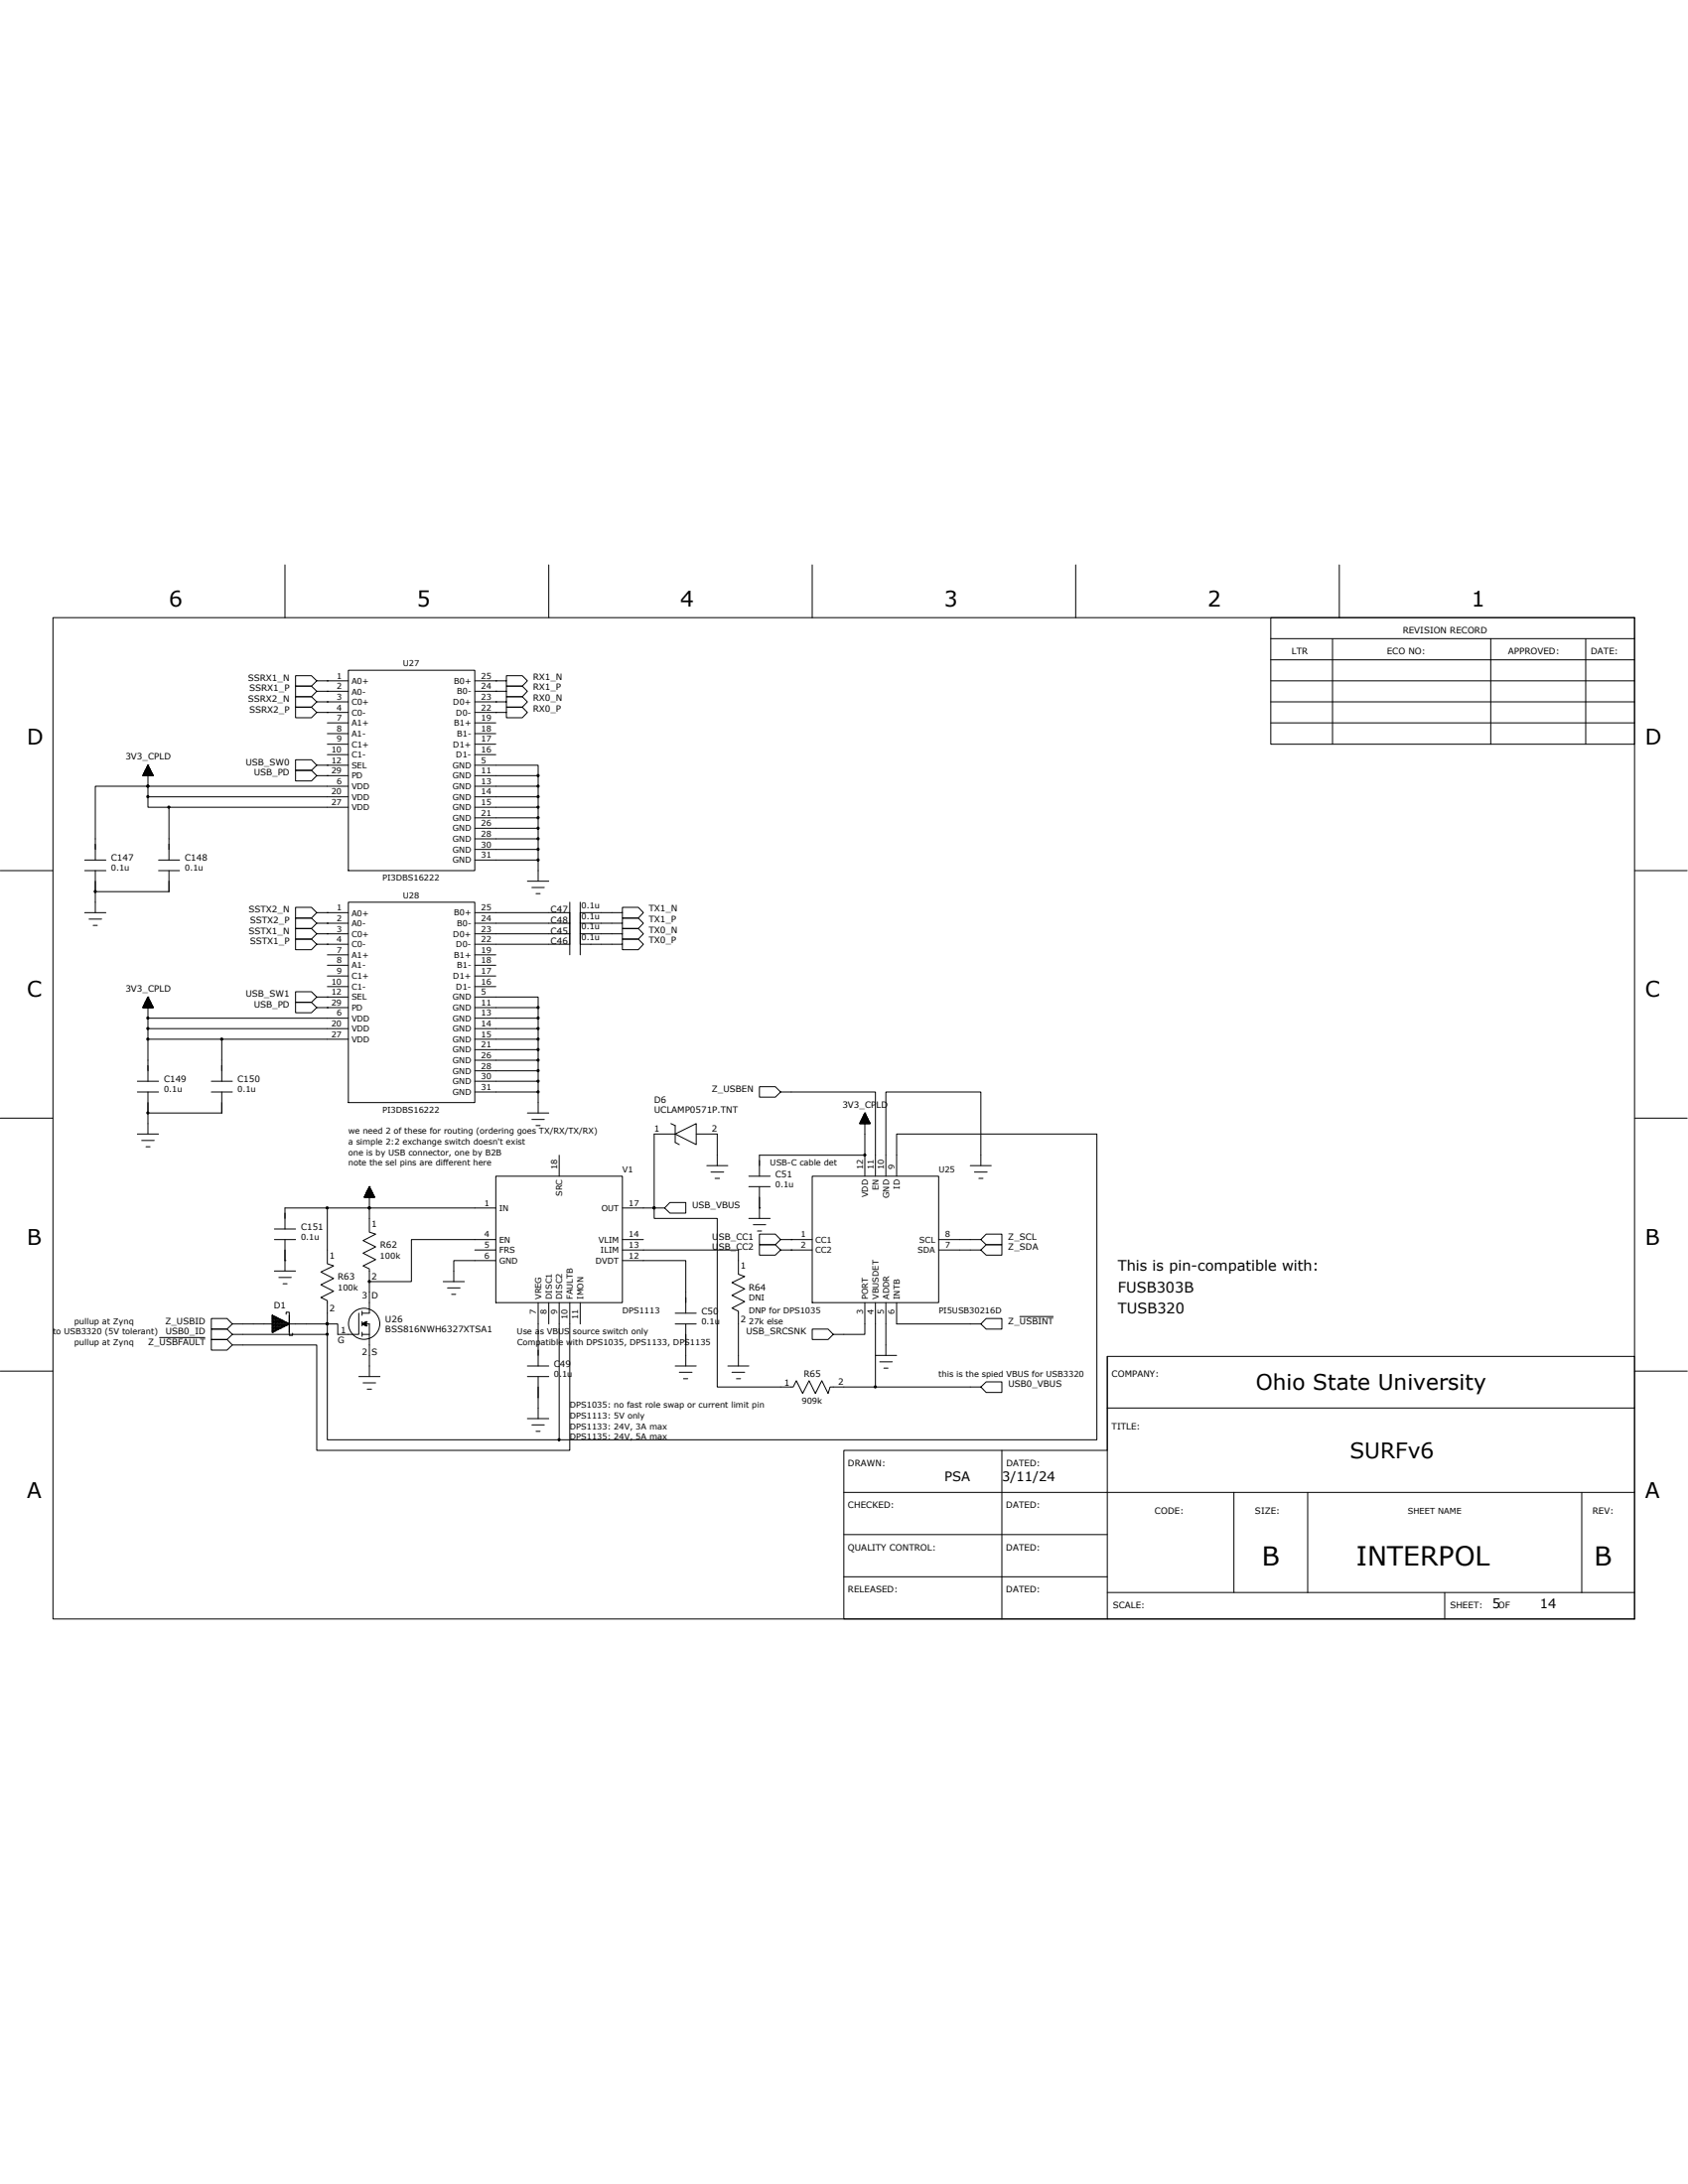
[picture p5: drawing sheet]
<svg xmlns="http://www.w3.org/2000/svg" width="216mm" height="279mm" viewBox="0 0 216 279" stroke-linecap="round" stroke-linejoin="round" font-family="sans-serif">
<g fill="none" stroke="#000" stroke-width=".13">
<path d="M6.8 79h202.3v128.1h-202.3zM36.4 72.3v6.7M70.2 72.3v6.7M103.9 72.3v6.7M137.6 72.3v6.7M162.5 79h46.6v16.2h-46.6zM171.3 72.3v6.7M18.3 99.2h.1M18.3 99.2h1.3h-1.3M18.3 99.1h1.3M18.3 99v.2M18.3 99.1h1.2v.1"/>
<path d="M18.4 99h1.1M18.4 98.9v.3M18.4 99h1.1v.2M18.4 98.9h1M18.4 99.2v-.4h1v.4M18.5 98.8h.9M18.5 98.8h.8v.4M18.5 98.6v.6M18.5 98.7h.8v.5M18.6 98.6h.7M18.6 98.5v.7M18.6 98.5h.7v.7"/>
<path d="M18.6 98.5h.6M18.7 98.4v.8M18.7 98.4h.5v.8M18.7 98.4h.5M18.7 98.3v.9M18.7 98.3h.5v.9M18.8 98.3h.3M18.8 98.1v1.1M18.8 98.2h.3v1M18.8 98.1h.3M18.8 98.1h.2v1.1M18.9 98h.1v1.2"/>
<path d="M18.9 97.9v1.3M18.9 97.9h.1M18.9 97.9l.7 1.3h-1.3l.6-1.3v2.7M19 98h-.2v1.2M19.3 98.7h-.8v.5M40.5 97.9l-.7-.7h-2v1.4h2l.7-.7h1.4M40.5 99.2l-.7-.6h-2v1.3h2l.7-.7h1.4M40.5 91.1l-.7-.6h-2v1.3h2l.7-.7h1.4M40.5 89.8l-.7-.7h-2v1.4h2l.7-.7h1.4M40.5 88.4l-.7-.6h-2v1.3h2l.7-.7h1.4M40.5 87.1l-.7-.7h-2v1.4h2l.7-.7h1.4M41.9 91.1h.1"/>
<path d="M41.9 89.8h.1M41.9 88.4h.1M41.9 87.1h.1M41.9 97.9h.1M41.9 99.2h.1M41.9 89.8h2.7M41.9 92.5h2.7M41.9 87.1h2.7M41.9 88.4h2.7M41.9 91.1h2.7M41.9 93.9h2.7M41.9 95.2h2.7"/>
<path d="M41.9 96.5h2.7M41.9 97.9h2.7M41.9 99.2h2.7M44.6 85.7h16.1v25.7h-16.1zM60.7 97.9h8.1v1.3M60.7 89.8h2.7M60.7 92.5h2.7M60.7 87.1h2.7M60.7 88.4h2.7M60.7 91.1h2.7M60.7 93.9h2.7M60.7 95.2h2.7"/>
<path d="M60.7 96.5h2.7M63.4 91.1h.1M63.4 89.8h.1M63.4 88.4h.1M63.4 87.1h.1M63.4 91.1h1.4v-.6h2l.7 .6-.7 .7h-2v-.7M63.4 89.8h1.4v-.7h2l.7 .7-.7 .7h-2v-.7M63.4 88.4h1.4v-.6h2l.7 .6-.7 .7h-2v-.7M63.4 87.1h1.4v-.7h2l.7 .7-.7 .7h-2v-.7M68.8 99.2v1.4M68.8 99.2h-8.1M162.5 81.7h46.6"/>
<path d="M162.5 84.4h46.6M162.5 89.8h46.6M162.5 92.5h46.6M162.5 87.1h46.6M170.4 81.7v13.5M190.7 81.7v13.5M202.8 81.7v13.5M0 111.4h6.8M10.8 116.8h2.7M10.8 111.4h2.7M10.8 110h2.7M11.4 117.6h1.6"/>
<path d="M11.9 118.4h.5M12.2 111.4v2.7M18.9 100.6h.1M18.9 100.6h25.7M18.9 101.9h25.7M18.9 100.6v1.3M18.9 100.6h-6.7v9.4M18.9 101.9v1.4h2.7v6.7M20.3 111.4h2.7M20.3 110h2.7M21.6 103.3h23M21.6 111.4v2.7h-9.4v2.7"/>
<path d="M40.5 119.5l-.7-.7h-2v1.3h2l.7-.6h1.4M40.5 116.8l-.7-.7h-2v1.4h2l.7-.7h1.4M40.5 118.1l-.7-.6h-2v1.3h2l.7-.7h1.4M41.9 119.5h.1M41.9 116.8h.1M41.9 118.1h.1M41.9 116.8h2.7M41.9 118.1h2.7M41.9 119.5h2.7M44.6 115.4h16.1v25.7h-16.1zM60.7 110h8.1v2.7M60.7 107.3h8.1v1.4"/>
<path d="M60.7 106h8.1v1.3M60.7 103.3h8.1v1.3M60.7 100.6h8.1v1.3M60.7 116.8h12.2M60.7 118.1h12.2M60.7 119.5h12.2M67.5 112.7h2.7M68 113.5h1.6M68.6 114.3h.5M68.8 101.9v1.4M68.8 104.6v1.4M68.8 108.7v1.3"/>
<path d="M68.8 101.9h-8.1M68.8 104.6h-8.1M68.8 108.7h-8.1M72.9 115.4v6.8M74.2 115.4v6.8M79.6 116.8v.7h2l.7-.7-.7-.7h-2v.7h-5.4M79.6 118.1v.7h2l.7-.7-.7-.6h-2v.6h-5.4M79.6 119.5v.6h2l.7-.6-.7-.7h-2v.7h-5.4M209.1 111.4h6.7M17.6 138.3h2.7M17.6 139.7h2.7M18.3 128.9h1.3h-1.3"/>
<path d="M18.3 128.8v.1M18.3 128.8h1.3M18.3 128.7h1.2v.2M18.3 128.7v.2M18.4 128.7h1.1M18.4 128.9v-.3h1.1v.3M18.4 128.6h1M18.4 128.5h1v.4M18.5 128.4h.8v.5M18.5 128.4v.5M18.5 128.4h.8M18.5 128.3h.8v.6"/>
<path d="M18.5 128.3v.6M18.6 128.2h.7M18.6 128.2h.7v.7M18.6 128.1v.8M18.6 128.1h.6M18.7 128.1h.5v.8M18.7 128v.9M18.7 128h.5M18.7 128h.5v.9M18.7 127.9v1M18.8 127.9h.3M18.8 127.9h.3v1"/>
<path d="M18.8 127.8v1.1M18.8 127.8h.3M18.8 127.8h.2v1.1M18.9 127.7h.1v1.2M18.9 130.3h.1M18.9 130.3h25.7M18.9 131.6h25.7M18.9 130.3v1.3M18.9 131.6v6.7M18.9 132.9h9.5v5.4M18.9 139.7v2.7M18.9 127.6l.7 1.3h-1.3l.6-1.3v2.7"/>
<path d="M18.9 127.6v1.3M18.9 127.6h.1M19 127.7h-.2v1.2M19.4 128.5h-.9l-.1 .4M27 138.3h2.7M27 139.7h2.7M28.4 132.9h16.2M28.4 139.7v2.7h-9.5v2.7M40.5 127.6l-.7-.7h-2v1.3h2l.7-.6h1.4M40.5 128.9l-.7-.7h-2v1.4h2l.7-.7h1.4M40.5 120.8l-.7-.7h-2v1.4h2l.7-.7h1.4M41.9 120.8h.1"/>
<path d="M41.9 127.6h.1M41.9 128.9h.1M41.9 120.8h2.7M41.9 122.2h2.7M41.9 123.5h2.7M41.9 124.9h2.7M41.9 126.2h2.7M41.9 127.6h2.7M41.9 128.9h2.7M60.7 127.6h8.1v1.3M60.7 139.7h8.1v2.7M60.7 137h8.1v1.3"/>
<path d="M60.7 135.6h8.1v1.4M60.7 132.9h8.1v1.4M60.7 130.3h8.1v1.3M60.7 120.8h12.2M60.7 122.2h2.7M60.7 123.5h2.7M60.7 124.9h2.7M60.7 126.2h2.7M68.8 128.9v1.4M68.8 131.6v1.3M68.8 134.3v1.3M68.8 138.3v1.4"/>
<path d="M68.8 128.9h-8.1M68.8 131.6h-8.1M68.8 134.3h-8.1M68.8 138.3h-8.1M79.6 120.8v.7h2l.7-.7-.7-.7h-2v.7h-5.4M99.8 139.7l-.6-.7h-2.1v1.4h2.1l.6-.7h12.2v10.8M0 143h6.8M17.6 145.1h2.7M18.1 145.9h1.6M18.7 146.7h.5M35.1 158.6h2.7M35.1 157.2h2.7"/>
<path d="M36.4 158.6v4M41.9 154.5v7.2l.8 .2-1.7 .8 1.7 .9-1.7 .8 1.7 .8-1.7 .8 .9 .4v4.3M46.6 153.1v.1M46.6 153.1l1.3 .1h-1.3M46.6 153.1h1.3M46.7 153.2v-.2h1.1v.2M46.7 153h1.1M46.7 152.9v.3M46.7 152.9h1.1v.3M46.7 152.9h1.1M46.8 152.8v.4M46.8 152.8h.9v.4"/>
<path d="M46.8 152.7h.9M46.8 152.7v.5M46.8 152.7h.9v.5M46.8 152.6h.8M46.9 153.2v-.6h.7v.6M46.9 152.5h.7M46.9 152.4v.8M46.9 152.5h.7v.7M46.9 152.4h.6M47 152.3v.9M47 152.4h.5v.8M47 152.3h.5"/>
<path d="M47 152.2v1M47 152.3h.5v.9M47.1 152.2h.4M47.1 152.1v1.1M47.1 152.1h.3v1.1M47.1 152.1h.3M47.1 152h.2v1.2M47.2 151.9h.1v1.3M47.2 151.8v1.4M47.2 151.8h.1M47.2 154.5v3.1l.8 .3-1.6 .8 1.6 .8-1.6 .8 1.6 .8-1.6 .8 .8 .4v1.7M47.2 151.8l.7 1.4h-1.3l.6-1.4v2.7"/>
<path d="M47.2 154.5h.1M47.3 151.9l-.1 1.3M47.3 152h-.1l-.1 1.2M60.7 159.9h2.7M63.4 150.5h16.2v16.1h-16.2zM63.4 158.6h-10.8v5.4h-5.4M63.4 154.5h-27v2.7M67.5 142.4h2.7M68 143.2h1.6M68.6 144h.5M71.5 147.8v2.7M79.6 159.9h14.8v3.1l.9 .3-1.7 .8 1.7 .8-1.7 .8 1.7 .8-1.7 .8 .8 .4v7.1"/>
<path d="M79.6 154.5h4.1M79.6 158.6h2.7M83.7 154.5h1.3l.7 .7h2v-1.4h-2l-.7 .7M83.7 154.5v1.4h8v21.5h9.8l.4-.8 .8 1.7 .8-1.7 .8 1.7 .8-1.7 .8 1.7 .3-.9h5.8v-10.8M85.8 143.7l.6 .3v2.2l.5 .2M86.4 145.1l2.6-1.4v2.7zM86.4 145.1h-2.7v9.4M89 145.1h2.7v4M90.4 149.1h2.7M90.9 149.9h1.7M91.5 150.7h.5M95.8 155.9h2.7"/>
<path d="M95.8 150.5h2.7M95.8 151.8h2.7M96.4 156.7h1.5M96.9 157.5h.5M97.1 154.5h.1M97.1 151.8v4.1M99.8 158.6l-.6-.7h-2.1v1.3h2.1l.6-.6h1.4M99.8 159.9l-.6-.7h-2.1v1.4h2.1l.6-.7h1.4M101.2 158.6h.1M101.2 159.9h.1M101.2 158.6h2.7M101.2 159.9h2.7"/>
<path d="M103.9 150.5h16.2v16.1h-16.2zM110 143.7h1.3h-1.3M110 143.6h1.3M110 143.7v-.1h1.2v.1M110.1 143.5h1.1M110.1 143.4v.3M110.1 143.5h1.1v.2M110.1 143.4h1M110.1 143.7v-.3h1v.3M110.2 143.3h.9M110.2 143.3h.8v.4M110.2 143.1v.6"/>
<path d="M110.2 143.1h.8v.6M110.3 143.1h.7M110.3 143h.7v.7M110.4 142.9v.8M110.4 142.9h.5v.8M110.4 142.9h.5M110.4 142.8v.9M110.4 142.8h.4v.9M110.4 142.8h.4M110.5 142.6v1.1M110.5 142.7h.3v1M110.5 142.6h.3"/>
<path d="M110.5 142.6h.2v1.1M110.6 142.5h.1v1.2M110.6 142.4v1.3M110.6 142.4h.1M110.6 142.4l.7 1.3h-1.3l.6-1.3v5.4h-13.5v2.7M110.6 147.8h.1M110.6 147.8v2.7M110.6 142.5v1.2M110.7 142.5h-.2v1.2M110.9 143h-.6v.7M111 143.2h-.8v.5M114.7 150.5v-5.4h25.6v39.1h-68.8v-17.6"/>
<path d="M120.1 158.6h5.4l.6 .6h2v-1.3h-2l-.6 .7M120.1 159.9h5.4l.6 .7h2v-1.4h-2l-.6 .7M124.1 149.1h2.7M124.6 149.9h1.7M125.2 150.7h.5M125.5 149.1v-9.4h-12.2v10.8M209.1 143h6.7M0 175.4h6.8M20.4 171.1h5.8M34.8 169.4h-5.1l-.7 .6h-2v-1.3h2l.7 .7M35.1 162.6h2.7M35.7 163.4h1.6"/>
<path d="M36.2 164.2h.5M36.4 161.3h.1M36.6 168.1v-.2h.4v.4M37 170.4v.4h.4v-.2M41.9 170.7h-12.2l-.7 .7h-2v-1.4h2l.7 .7M41.9 170.7v13.5h29.6M45.9 176.1h2.7M45.9 168v2.7h-2.7v-1.3h-6.2M46.3 169.4h.9v6.7M46.3 169.4l.5-.3v.5zM46.3 169.4h.1M46.3 170.7h.9"/>
<path d="M46.3 167.7v.6M46.3 169.1v.5M46.3 170.4v.6M46.4 176.9h1.6M46.4 169.3v.1M46.5 169.2h.3M46.6 169.2v.3h.2M46.7 169.1v.5M46.8 169.6h.1M46.8 169.1h.1M46.8 169.1v.5M47 177.7h.5"/>
<path d="M47.2 164v4h-.9M56.7 164h2.7M57.2 164.8h1.6M57.8 165.6h.5M63.4 161.3h-5.4v2.7M67.5 174.8h2.7M67.5 176.1h2.7M68.8 166.6v8.2M68.8 176.1v5.4M70.2 166.6v2.8M72.9 166.6v18.9h-32.4v-13.4h-10.8l-.7 .6h-2v-1.3h2l.7 .7M74.2 166.6v2.8"/>
<path d="M79.6 161.3h8.1v6.7M86.4 174.8h2.6M86.4 169.4h2.6M86.4 168h2.6M86.9 175.6h1.6M87.4 176.4h.6M87.7 169.4v5.4M93.1 174.8h2.7M93.6 175.6h1.6M94.2 176.4h.5M110.6 166.6v4.1h-4l-.7 .7h-2v-1.4h2l.7 .7M112 173.4h2.7"/>
<path d="M112 177.4h13.5l.6 .7h2v-1.3h-2l-.6 .6M112.5 174.2h1.6M113.1 175h.5M113.3 166.6v6.8M114.7 166.6v2.8h10.8l.6 .6h2v-1.3h-2l-.6 .7M130.4 168.4h4.3M141.6 173.5v33.6M209.1 175.4h6.7M67.5 181.5h2.7M68 182.3h1.6M68.6 183.1h.5M107.9 196.3h33.7"/>
<path d="M107.9 185.5h33.7v-12h67.5v33.6h-101.2zM128.1 185.5v21.6M141.6 180.1h67.5M157.8 190.9v12.8M167.3 190.9v12.8M202.3 190.9v12.8M209.1 190.9h-101.2M107.9 201.7h33.7M141.6 203.7h67.5M184.8 203.7v3.4"/>
<circle cx="46.6" cy="169.4" r="2"/>
</g>
<g fill="none" stroke="#000" stroke-width=".17">
<path d="M34.8 168.3l2.2 1.1-2.2 1zM34.8 170.4h.1M34.8 169.3h2.1M34.8 169.1h1.8v.5M34.8 168.9h1.4v.9M34.8 168.7h1v1.2M34.8 168.6h.6v1.5M34.8 168.4h.2v1.9M34.8 168.3v2.1M35.2 168.4v1.9h-.4M35.6 168.7v1.4h-.8M36 168.8v1.1h-1.2"/>
<path d="M36.3 169v.7h-1.5M36.7 169.2v.3h-1.9M36.9 169.3v.1M37 168.3v2.1"/>
</g>
<g fill="#000" stroke="#000" stroke-width=".13">
<path d="M68.7 99.1h.2v.2h-.2z" fill-rule="evenodd"/>
<path d="M12.1 114h.2v.2h-.2z" fill-rule="evenodd"/>
<path d="M18.8 100.5h.2v.2h-.2z" fill-rule="evenodd"/>
<path d="M18.8 101.8h.2v.2h-.2z" fill-rule="evenodd"/>
<path d="M18.8 100.5h.2v.2h-.2z" fill-rule="evenodd"/>
<path d="M21.5 103.2h.2v.2h-.2z" fill-rule="evenodd"/>
<path d="M68.7 109.9h.2v.2h-.2z" fill-rule="evenodd"/>
<path d="M68.7 108.5h.2v.2h-.2z" fill-rule="evenodd"/>
<path d="M68.7 107.2h.2v.2h-.2z" fill-rule="evenodd"/>
<path d="M68.7 105.9h.2v.2h-.2z" fill-rule="evenodd"/>
<path d="M68.7 104.5h.2v.2h-.2z" fill-rule="evenodd"/>
<path d="M68.7 103.2h.2v.2h-.2z" fill-rule="evenodd"/>
<path d="M68.7 101.8h.2v.2h-.2z" fill-rule="evenodd"/>
<path d="M68.7 100.5h.2v.2h-.2z" fill-rule="evenodd"/>
<path d="M18.8 130.1h.2v.2h-.2z" fill-rule="evenodd"/>
<path d="M18.8 131.5h.2v.2h-.2z" fill-rule="evenodd"/>
<path d="M18.8 132.8h.2v.2h-.2z" fill-rule="evenodd"/>
<path d="M28.3 132.8h.2v.2h-.2z" fill-rule="evenodd"/>
<path d="M68.7 139.6h.2v.2h-.2z" fill-rule="evenodd"/>
<path d="M68.7 138.2h.2v.2h-.2z" fill-rule="evenodd"/>
<path d="M68.7 136.9h.2v.2h-.2z" fill-rule="evenodd"/>
<path d="M68.7 135.5h.2v.2h-.2z" fill-rule="evenodd"/>
<path d="M68.7 134.2h.2v.2h-.2z" fill-rule="evenodd"/>
<path d="M68.7 132.8h.2v.2h-.2z" fill-rule="evenodd"/>
<path d="M68.7 131.5h.2v.2h-.2z" fill-rule="evenodd"/>
<path d="M68.7 130.1h.2v.2h-.2z" fill-rule="evenodd"/>
<path d="M68.7 128.8h.2v.2h-.2z" fill-rule="evenodd"/>
<path d="M18.8 142.3h.2v.2h-.2z" fill-rule="evenodd"/>
<path d="M41.7 154.4h.2v.2h-.2z" fill-rule="evenodd"/>
<path d="M47.1 154.4h.2v.2h-.2z" fill-rule="evenodd"/>
<path d="M47.1 154.4h.2v.2h-.2z" fill-rule="evenodd"/>
<path d="M83.6 154.4h.2v.2h-.2z" fill-rule="evenodd"/>
<path d="M83.6 154.4h.2v.2h-.2z" fill-rule="evenodd"/>
<path d="M110.5 147.7h.2v.2h-.2z" fill-rule="evenodd"/>
<path d="M41.7 170.6h.2v.2h-.2z" fill-rule="evenodd"/>
<path d="M47.1 163.8h.2v.2h-.2z" fill-rule="evenodd"/>
<path d="M111.8 177.3h.2v.2h-.2z" fill-rule="evenodd"/>
<path d="M71.4 184.1h.2v.2h-.2z" fill-rule="evenodd"/>
<circle cx="41.8" cy="169.4" r=".15"/>
</g>
<text font-size="3.4" x="173.5" y="200.3">INTERPOL</text>
<g font-size="3.3">
<text x="161.4" y="200.3">B</text>
<text x="203.9" y="200.3">B</text>
</g>
<g font-size="2.8">
<text x="21.6" y="77.6">6</text>
<text x="53.3" y="77.6">5</text>
<text x="87" y="77.6">4</text>
<text x="120.7" y="77.6">3</text>
<text x="154.5" y="77.6">2</text>
<text x="188.2" y="77.6">1</text>
<text x="3.4" y="95.2">D</text>
<text x="210.4" y="95.2">D</text>
<text x="3.4" y="127.6">C</text>
<text x="210.4" y="127.6">C</text>
<text x="3.4" y="159.2">B</text>
<text x="210.4" y="159.2">B</text>
<text x="160.6" y="177.8">Ohio State University</text>
<text x="3.4" y="191.6">A</text>
<text x="172.7" y="186.6">SURFv6</text>
<text x="210.4" y="191.6">A</text>
</g>
<g font-size="1.8">
<text x="143" y="162.6">This is pin-compatible with:</text>
<text x="143" y="165.3">FUSB303B</text>
<text x="143" y="168">TUSB320</text>
</g>
<g font-size="1.7">
<text x="120.8" y="189.5">PSA</text>
<text x="128.1" y="189.5">3/11/24</text>
<text x="190.9" y="205.7">5</text>
<text x="196.9" y="205.7">14</text>
</g>
<g font-size="1.1">
<text x="165.2" y="83.7">LTR</text>
<text x="177.4" y="83.7">ECO NO:</text>
<text x="179.4" y="81">REVISION RECORD</text>
<text x="192.9" y="83.7">APPROVED:</text>
<text x="203.5" y="83.7">DATE:</text>
<text x="31.7" y="89.8">SSRX2_N</text>
<text x="31.7" y="87.1">SSRX1_N</text>
<text x="31.9" y="88.4">SSRX1_P</text>
<text x="68.2" y="89.7">RX0_N</text>
<text x="68.2" y="88.3">RX1_P</text>
<text x="68.2" y="87">RX1_N</text>
<text x="31.9" y="91.1">SSRX2_P</text>
<text x="68.2" y="91">RX0_P</text>
<text x="16" y="97.2">3V3_CPLD</text>
<text x="31.4" y="97.9">USB_SW0</text>
<text x="32.5" y="99.2">USB_PD</text>
<text x="14.2" y="110.2">C147</text>
<text x="23.6" y="110.2">C148</text>
<text x="31.8" y="119.5">SSTX1_N</text>
<text x="31.8" y="116.8">SSTX2_N</text>
<text x="32" y="118.1">SSTX2_P</text>
<text x="70.4" y="116.8">C47</text>
<text x="70.4" y="118.1">C48</text>
<text x="70.4" y="119.5">C45</text>
<text x="83" y="116.6">TX1_N</text>
<text x="83" y="118">TX1_P</text>
<text x="83" y="119.3">TX0_N</text>
<text x="32" y="120.8">SSTX1_P</text>
<text x="70.4" y="120.8">C46</text>
<text x="83" y="120.7">TX0_P</text>
<text x="16" y="126.9">3V3_CPLD</text>
<text x="31.4" y="127.6">USB_SW1</text>
<text x="32.5" y="128.9">USB_PD</text>
<text x="21" y="138.5">C149</text>
<text x="30.4" y="138.5">C150</text>
<text x="83.7" y="141.1">D6</text>
<text x="83.7" y="142.4">UCLAMP0571P.TNT</text>
<text x="91" y="139.7">Z_USBEN</text>
<text x="107.7" y="141.7">3V3_CPLD</text>
<text x="83.7" y="144.8">1</text>
<text x="91" y="144.8">2</text>
<text x="88.5" y="154.5">USB_VBUS</text>
<text x="99.2" y="150.6">C51</text>
<text x="38.5" y="157.4">C151</text>
<text x="42.1" y="161">1</text>
<text x="47.5" y="157">1</text>
<text x="48.6" y="159.6">R62</text>
<text x="91.1" y="158.6">USB_CC1</text>
<text x="91.1" y="159.9">USB_CC2</text>
<text x="128.9" y="158.6">Z_SCL</text>
<text x="128.9" y="159.9">Z_SDA</text>
<text x="35" y="167.3">D1</text>
<text x="42.1" y="167.8">2</text>
<text x="43.2" y="163.7">R63</text>
<text x="46.3" y="166.2">3 D</text>
<text x="47.5" y="163.7">2</text>
<text x="94.7" y="162.3">1</text>
<text x="95.8" y="165.1">R64</text>
<text x="18.9" y="172.1">Z_USBFAULT</text>
<text x="21.1" y="169.4">Z_USBID</text>
<text x="21.2" y="170.7">USB0_ID</text>
<text x="43.2" y="171.8">G</text>
<text x="43.6" y="170.6">1</text>
<text x="46.3" y="173.4">2 S</text>
<text x="49.3" y="169.1">U26</text>
<text x="49.3" y="170.5">BSS816NWH6327XTSA1</text>
<text x="89.7" y="168.1">C50</text>
<text x="94.7" y="169.1">2</text>
<text x="95.4" y="170.7">USB_SRCSNK</text>
<text x="128.9" y="169.4">Z_USBINT</text>
<text x="70.8" y="174.9">C49</text>
<text x="100.3" y="177.2">1</text>
<text x="102.8" y="176.1">R65</text>
<text x="107.2" y="177.2">2</text>
<text x="128.9" y="177.4">USB0_VBUS</text>
<text x="142.2" y="176.1">COMPANY:</text>
<text x="142.2" y="182.8">TITLE:</text>
<text x="108.5" y="187.6">DRAWN:</text>
<text x="128.7" y="187.6">DATED:</text>
<text x="108.5" y="193">CHECKED:</text>
<text x="128.7" y="193">DATED:</text>
<text x="147.7" y="193.6">CODE:</text>
<text x="160.5" y="193.6">SIZE:</text>
<text x="203.7" y="193.6">REV:</text>
<text x="108.5" y="198.4">QUALITY CONTROL:</text>
<text x="108.5" y="203.7">RELEASED:</text>
<text x="128.7" y="203.7">DATED:</text>
<text x="128.7" y="198.4">DATED:</text>
<text x="142.3" y="205.8">SCALE:</text>
<text x="185.5" y="205.8">SHEET:</text>
<text x="191.6" y="205.8">OF</text>
</g>
<g font-size="1">
<text x="43.1" y="86.8">1</text>
<text x="43.1" y="88.2">2</text>
<text x="43.1" y="89.5">3</text>
<text x="45" y="87.5">A0+</text>
<text x="45" y="88.8">A0-</text>
<text x="51.5" y="85.2">U27</text>
<text x="58.1" y="87.5">B0+</text>
<text x="58.4" y="88.8">B0-</text>
<text x="61.6" y="86.8">25</text>
<text x="61.6" y="88.2">24</text>
<text x="61.6" y="89.5">23</text>
<text x="43.1" y="90.9">4</text>
<text x="43.1" y="92.2">7</text>
<text x="43.1" y="93.6">8</text>
<text x="43.1" y="94.9">9</text>
<text x="45" y="90.2">C0+</text>
<text x="45" y="91.5">C0-</text>
<text x="45" y="92.9">A1+</text>
<text x="45" y="94.3">A1-</text>
<text x="45" y="95.6">C1+</text>
<text x="58" y="90.2">D0+</text>
<text x="58" y="95.6">D1+</text>
<text x="58.1" y="92.9">B1+</text>
<text x="58.3" y="91.5">D0-</text>
<text x="58.4" y="94.3">B1-</text>
<text x="61.6" y="90.9">22</text>
<text x="61.6" y="92.2">19</text>
<text x="61.6" y="93.6">18</text>
<text x="61.6" y="94.9">17</text>
<text x="42.4" y="96.3">10</text>
<text x="42.4" y="97.6">12</text>
<text x="42.4" y="99">29</text>
<text x="42.4" y="101.6">20</text>
<text x="43.1" y="100.3">6</text>
<text x="45" y="96.9">C1-</text>
<text x="45" y="98.3">SEL</text>
<text x="45" y="99.6">PD</text>
<text x="45" y="101">VDD</text>
<text x="57.9" y="98.3">GND</text>
<text x="57.9" y="99.6">GND</text>
<text x="57.9" y="101">GND</text>
<text x="58.3" y="96.9">D1-</text>
<text x="61.6" y="96.3">16</text>
<text x="61.6" y="97.6">5</text>
<text x="61.6" y="99">11</text>
<text x="61.6" y="100.3">13</text>
<text x="61.6" y="101.6">14</text>
<text x="42.4" y="103">27</text>
<text x="45" y="102.3">VDD</text>
<text x="45" y="103.7">VDD</text>
<text x="57.9" y="102.3">GND</text>
<text x="57.9" y="103.7">GND</text>
<text x="57.9" y="105">GND</text>
<text x="57.9" y="106.4">GND</text>
<text x="57.9" y="107.7">GND</text>
<text x="61.6" y="103">15</text>
<text x="61.6" y="104.4">21</text>
<text x="61.6" y="105.7">26</text>
<text x="61.6" y="107.1">28</text>
<text x="14.2" y="111.4">0.1u</text>
<text x="23.6" y="111.4">0.1u</text>
<text x="48.9" y="112.7">PI3DBS16222</text>
<text x="57.9" y="109.1">GND</text>
<text x="57.9" y="110.4">GND</text>
<text x="61.6" y="108.4">30</text>
<text x="61.6" y="109.7">31</text>
<text x="43.1" y="116.5">1</text>
<text x="43.1" y="117.9">2</text>
<text x="43.1" y="119.2">3</text>
<text x="45" y="117.2">A0+</text>
<text x="45" y="118.5">A0-</text>
<text x="45" y="119.9">C0+</text>
<text x="51.5" y="114.9">U28</text>
<text x="58" y="119.9">D0+</text>
<text x="58.1" y="117.2">B0+</text>
<text x="58.4" y="118.5">B0-</text>
<text x="61.6" y="116.5">25</text>
<text x="61.6" y="117.9">24</text>
<text x="61.6" y="119.2">23</text>
<text x="74.4" y="116.2">0.1u</text>
<text x="74.4" y="117.6">0.1u</text>
<text x="74.4" y="118.9">0.1u</text>
<text x="42.4" y="125.9">10</text>
<text x="43.1" y="120.5">4</text>
<text x="43.1" y="121.9">7</text>
<text x="43.1" y="123.2">8</text>
<text x="43.1" y="124.6">9</text>
<text x="45" y="121.2">C0-</text>
<text x="45" y="122.6">A1+</text>
<text x="45" y="123.9">A1-</text>
<text x="45" y="125.3">C1+</text>
<text x="58" y="125.3">D1+</text>
<text x="58.1" y="122.6">B1+</text>
<text x="58.3" y="121.2">D0-</text>
<text x="58.4" y="123.9">B1-</text>
<text x="61.6" y="120.5">22</text>
<text x="61.6" y="121.9">19</text>
<text x="61.6" y="123.2">18</text>
<text x="61.6" y="124.6">17</text>
<text x="61.6" y="125.9">16</text>
<text x="74.4" y="120.3">0.1u</text>
<text x="42.4" y="127.3">12</text>
<text x="42.4" y="128.6">29</text>
<text x="42.4" y="131.3">20</text>
<text x="43.1" y="130">6</text>
<text x="45" y="126.6">C1-</text>
<text x="45" y="128">SEL</text>
<text x="45" y="129.3">PD</text>
<text x="45" y="130.7">VDD</text>
<text x="45" y="132">VDD</text>
<text x="57.9" y="128">GND</text>
<text x="57.9" y="129.3">GND</text>
<text x="57.9" y="130.7">GND</text>
<text x="57.9" y="132">GND</text>
<text x="58.3" y="126.6">D1-</text>
<text x="61.6" y="127.3">5</text>
<text x="61.6" y="128.6">11</text>
<text x="61.6" y="130">13</text>
<text x="61.6" y="131.3">14</text>
<text x="42.4" y="132.7">27</text>
<text x="45" y="133.3">VDD</text>
<text x="57.9" y="133.3">GND</text>
<text x="57.9" y="134.7">GND</text>
<text x="57.9" y="136">GND</text>
<text x="57.9" y="137.4">GND</text>
<text x="61.6" y="132.7">15</text>
<text x="61.6" y="134">21</text>
<text x="61.6" y="135.4">26</text>
<text x="61.6" y="136.7">28</text>
<text x="21" y="139.7">0.1u</text>
<text x="30.4" y="139.7">0.1u</text>
<text x="48.9" y="142.4">PI3DBS16222</text>
<text x="57.9" y="138.7">GND</text>
<text x="57.9" y="140.1">GND</text>
<text x="61.6" y="138.1">30</text>
<text x="61.6" y="139.4">31</text>
<text x="44.6" y="145.1">we need 2 of these for routing (ordering goes TX/RX/TX/RX)</text>
<text x="44.6" y="146.4">a simple 2:2 exchange switch doesn't exist</text>
<text x="44.6" y="147.8">one is by USB connector, one by B2B</text>
<text x="44.6" y="149.1">note the sel pins are different here</text>
<text x="71.2" y="149.6" transform="rotate(-90 71.2 149.6)">18</text>
<text x="79.6" y="149.9">V1</text>
<text x="98.5" y="149.1">USB-C cable det</text>
<text x="110.4" y="149.6" transform="rotate(-90 110.4 149.6)">12</text>
<text x="111.7" y="149.6" transform="rotate(-90 111.7 149.6)">11</text>
<text x="113.1" y="149.6" transform="rotate(-90 113.1 149.6)">10</text>
<text x="114.4" y="149.6" transform="rotate(-90 114.4 149.6)">9</text>
<text x="120.1" y="149.9">U25</text>
<text x="61.9" y="154.3">1</text>
<text x="63.8" y="154.9">IN</text>
<text x="71.9" y="153.1" transform="rotate(-90 71.9 153.1)">SRC</text>
<text x="76.9" y="154.9">OUT</text>
<text x="80.4" y="154.3">17</text>
<text x="99.2" y="151.8">0.1u</text>
<text x="111" y="153.2" transform="rotate(-90 111 153.2)">VDD</text>
<text x="112.4" y="152.3" transform="rotate(-90 112.4 152.3)">EN</text>
<text x="113.7" y="153.3" transform="rotate(-90 113.7 153.3)">GND</text>
<text x="115.1" y="152.1" transform="rotate(-90 115.1 152.1)">ID</text>
<text x="38.5" y="158.6">0.1u</text>
<text x="48.6" y="161">100k</text>
<text x="61.9" y="158.3">4</text>
<text x="61.9" y="159.6">5</text>
<text x="61.9" y="161">6</text>
<text x="63.8" y="159">EN</text>
<text x="63.8" y="160.3">FRS</text>
<text x="63.8" y="161.7">GND</text>
<text x="76.2" y="161.7">DVDT</text>
<text x="76.6" y="159">VLIM</text>
<text x="76.8" y="160.3">ILIM</text>
<text x="80.4" y="158.3">14</text>
<text x="80.4" y="159.6">13</text>
<text x="80.4" y="161">12</text>
<text x="102.4" y="158.3">1</text>
<text x="102.4" y="159.6">2</text>
<text x="104.3" y="159">CC1</text>
<text x="104.3" y="160.3">CC2</text>
<text x="117.4" y="160.3">SDA</text>
<text x="117.6" y="159">SCL</text>
<text x="120.9" y="158.3">8</text>
<text x="120.9" y="159.6">7</text>
<text x="43.2" y="165">100k</text>
<text x="69.2" y="166.2" transform="rotate(-90 69.2 166.2)">VREG</text>
<text x="70.6" y="166.2" transform="rotate(-90 70.6 166.2)">DISC1</text>
<text x="71.9" y="166.2" transform="rotate(-90 71.9 166.2)">DISC2</text>
<text x="73.3" y="166.2" transform="rotate(-90 73.3 166.2)">FAULTB</text>
<text x="74.6" y="166.2" transform="rotate(-90 74.6 166.2)">IMON</text>
<text x="95.8" y="168">DNP for DPS1035</text>
<text x="95.8" y="166.4">DNI</text>
<text x="111" y="166.2" transform="rotate(-90 111 166.2)">PORT</text>
<text x="112.4" y="166.2" transform="rotate(-90 112.4 166.2)">VBUSDET</text>
<text x="113.7" y="166.2" transform="rotate(-90 113.7 166.2)">ADDR</text>
<text x="115.1" y="166.2" transform="rotate(-90 115.1 166.2)">INTB</text>
<text x="6.8" y="170.7">to USB3320 (5V tolerant)</text>
<text x="9.5" y="169.4">pullup at Zynq</text>
<text x="9.5" y="172.1">pullup at Zynq</text>
<text x="66.1" y="170.7">Use as VBUS source switch only</text>
<text x="66.1" y="172.1">Compatible with DPS1035, DPS1133, DPS1135</text>
<text x="68.6" y="168.1" transform="rotate(-90 68.6 168.1)">7</text>
<text x="69.9" y="168.1" transform="rotate(-90 69.9 168.1)">8</text>
<text x="71.2" y="168.1" transform="rotate(-90 71.2 168.1)">9</text>
<text x="72.6" y="168.8" transform="rotate(-90 72.6 168.8)">10</text>
<text x="73.9" y="168.8" transform="rotate(-90 73.9 168.8)">11</text>
<text x="79.6" y="168">DPS1113</text>
<text x="89.7" y="169.4">0.1u</text>
<text x="95.8" y="169.4">27k else</text>
<text x="110.4" y="168.1" transform="rotate(-90 110.4 168.1)">3</text>
<text x="111.7" y="168.1" transform="rotate(-90 111.7 168.1)">4</text>
<text x="113.1" y="168.1" transform="rotate(-90 113.1 168.1)">5</text>
<text x="114.4" y="168.1" transform="rotate(-90 114.4 168.1)">6</text>
<text x="120.1" y="168">PI5USB30216D</text>
<text x="70.8" y="176.1">0.1u</text>
<text x="102.6" y="179.6">909k</text>
<text x="120.1" y="176.1">this is the spied VBUS for USB3320</text>
<text x="72.9" y="180.1">DPS1035: no fast role swap or current limit pin</text>
<text x="72.9" y="181.5">DPS1113: 5V only</text>
<text x="72.9" y="182.8">DPS1133: 24V, 3A max</text>
<text x="72.9" y="184.2">DPS1135: 24V, 5A max</text>
<text x="180.1" y="193.6">SHEET NAME</text>
</g>
</svg>
